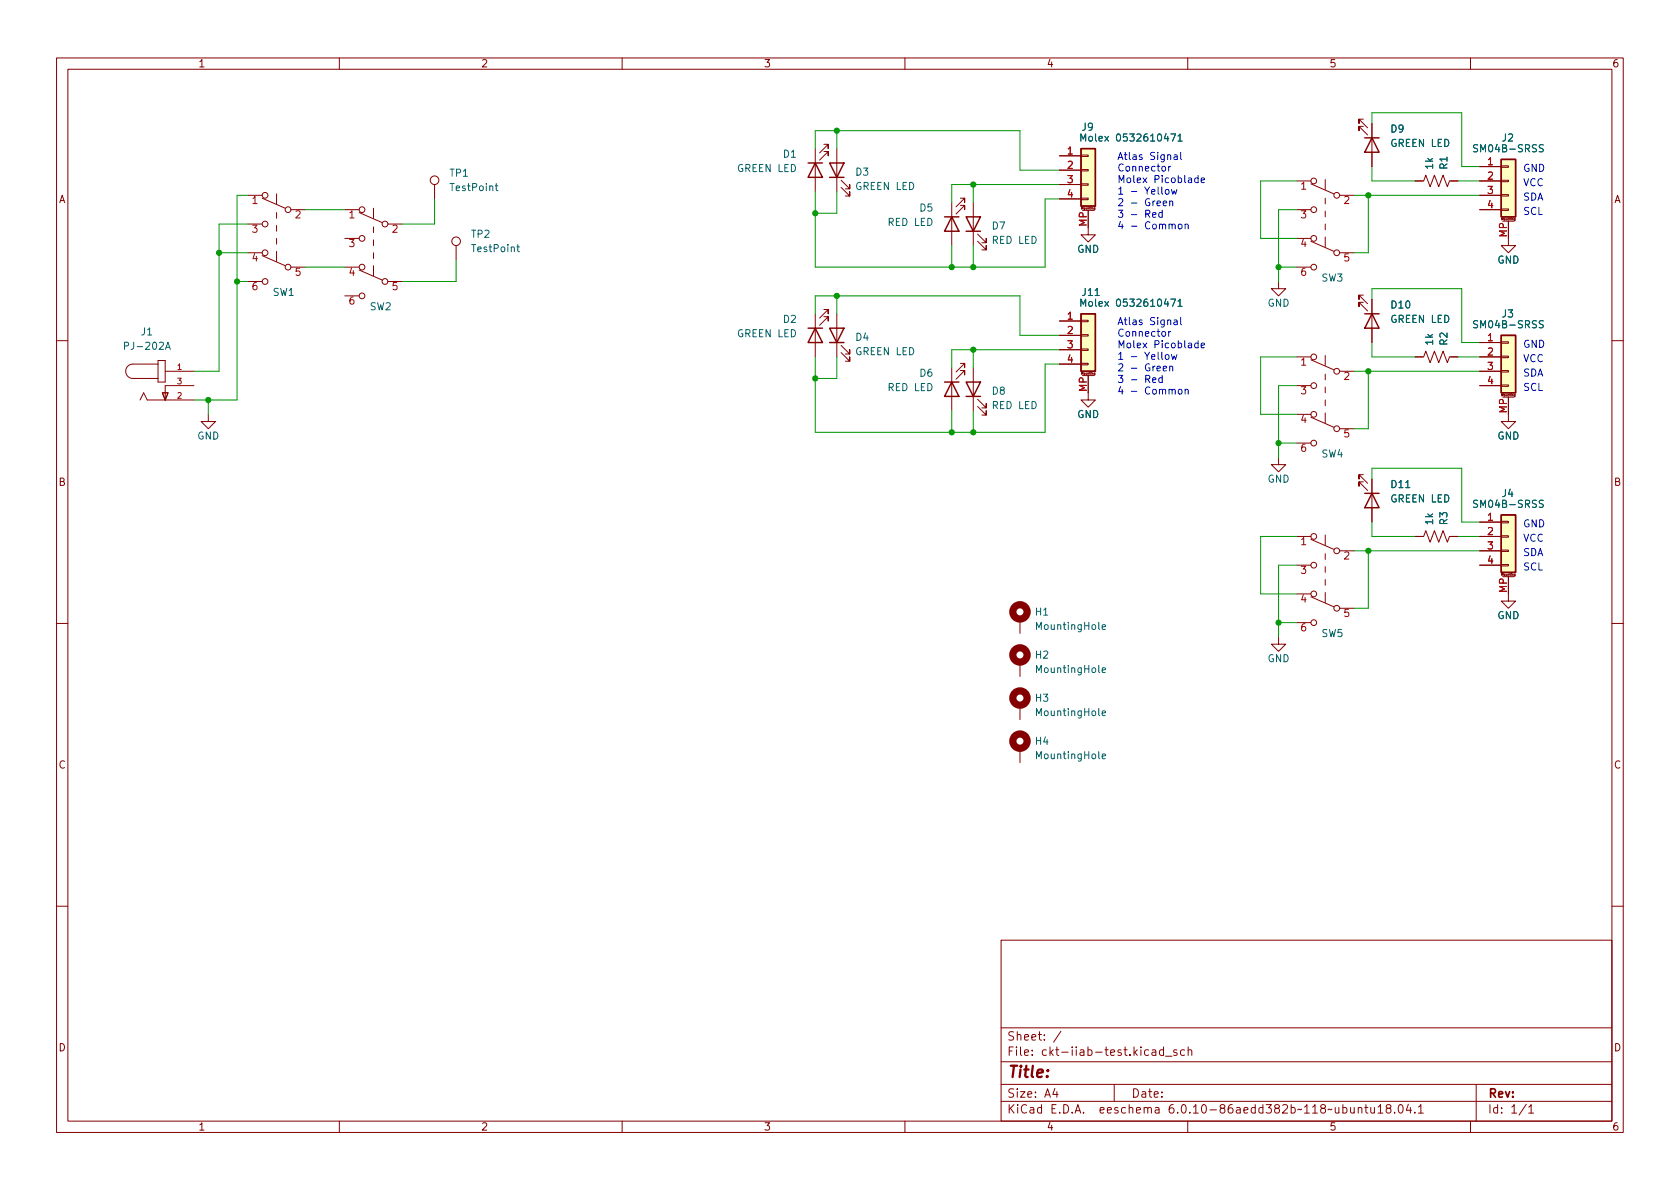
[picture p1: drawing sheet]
<svg xmlns="http://www.w3.org/2000/svg" width="297mm" height="210mm" viewBox="0 0 297 210" stroke-linecap="round" stroke-linejoin="round" font-family="sans-serif">
<g fill="none" stroke="#840000" stroke-width=".18">
<path d="M10 10.2h277v190.1h-277zM12 12.2h273v186.1h-273zM60 10.2v2M110 10.2v2M160 10.2v2M210 10.2v2M260 10.2v2M43.8 34.5h2.6M43.8 39.6h2.6M46.4 35l4 1.8M48.9 34.3v1.8M48.9 37.6v1"/>
<path d="M48.9 39.9v1M51.4 37.1h2.6M61 37.1h2.5M63.5 37.6l4.1 1.8M66 36.8v1.8M68.6 39.6h2.5M76.8 32.6v2.6M144.1 26.3v7.6M145.7 25.5h.7v.8v-.8l-1.5 1.5M145.7 26.8h.7v.8v-.8l-1.5 1.5M148 26.3v7.6M148.7 33.1l1.5 1.6v-.8v.8h-.7"/>
<path d="M148.7 31.9l1.5 1.5v-.8v.8h-.7M168.3 35.8v7.6M169.8 35h.8v.8v-.8l-1.6 1.6M169.8 36.3h.8v.8v-.8l-1.6 1.5M172.1 35.8v7.6M187.3 27.6h3.8M187.3 30.1h3.8M187.3 32.6h3.8M187.3 35.2h3.8M191.1 35h1.3v.3h-1.3zM191.1 32.5h1.3v.3h-1.3zM191.1 30h1.3v.2h-1.3z"/>
<path d="M191.1 27.4h1.3v.3h-1.3zM191.4 37.2h2M192.4 37.2v4.3h1.3l-1.3 1.3-1.3-1.3h1.3M193.6 36.7v.4h-.2M193.6 36.8h-.2v.2h.2M229.2 32h2.6M229.2 37.1h2.6M231.8 32.5l4 1.8M234.3 31.7v1.8M234.3 35v1.1M234.3 37.3v1M234.3 39.6v1"/>
<path d="M236.9 34.5h2.5M241 21.1h-.7v.7v-.7l1.5 1.5M241 22.3h-.7v.8v-.8l1.5 1.6M242.6 21.8v7.7M250.2 32h1.5l.4-1 .8 2 .7-2 .8 2 .7-2 .8 2 .4-1h1.5M261.6 32h3.8M261.6 29.5h3.8M261.6 34.5h3.8M261.6 37.1h3.8M265.4 37h1.3v.2h-1.3zM265.4 34.4h1.3v.3h-1.3zM265.4 31.9h1.3v.2h-1.3z"/>
<path d="M265.4 29.3h1.3v.3h-1.3zM265.7 39.1h2M266.7 39.1v4.3h1.3l-1.3 1.3-1.3-1.3h1.3M267.9 38.6v.4h-.2M267.9 38.7h-.2v.2h.2M43.8 44.7h2.6M43.8 49.8h2.6M46.4 45.2l4 1.8M48.9 42.2v1M48.9 44.4v1.8M51.4 47.2h2.6M61 42.2h2.5"/>
<path d="M61 47.2h2.5M61 52.3h2.5M63.5 47.7l4.1 1.8M66 40.1v1M66 42.4v1M66 44.7v1M66 47v1.8M68.6 49.8h2.5M80.6 43.4v2.6M144.1 55.5v7.6M145.7 54.7h.7v.8v-.8l-1.5 1.6M145.7 56h.7v.8v-.8l-1.5 1.5"/>
<path d="M148 55.5v7.6M172.8 42.7l1.6 1.5v-.8v.8h-.8M172.8 41.4l1.6 1.5v-.7v.7h-.8M187.3 56.8h3.8M187.3 59.3h3.8M191.1 59.2h1.3v.2h-1.3zM191.1 56.6h1.3v.3h-1.3zM226.1 49.8v1.2h1.2l-1.2 1.3-1.3-1.3h1.3M229.2 42.2h2.6M229.2 47.2h2.6M231.8 42.7l4 1.7M234.3 41.9v1.8"/>
<path d="M236.9 44.7h2.5M241 52.2h-.7v.8v-.8l1.5 1.5M241 53.5h-.7v.7v-.7l1.5 1.5M242.6 53v7.6M10 60.2h2M23.5 64.4a1.27 1.27 0 0 0-1.3 1.3 1.27 1.27 0 0 0 1.3 1.2M23.5 64.4h4.4M23.5 66.9h4.4M24.8 70.7l.6-1.2 .6 1.2h8.3M27.9 63.7h1.3v3.9h-1.3zM28.7 69.5h1l-.5 1.2zM29.2 65.7h5.1"/>
<path d="M34.3 68.2h-5.1v2.5M36.8 73.3v1.2h1.3l-1.3 1.3-1.2-1.3h1.2M148.7 62.4l1.5 1.5v-.8v.8h-.7M148.7 61.1l1.5 1.5v-.8v.8h-.7M168.3 65v7.6M169.8 64.3h.8v.7v-.7l-1.6 1.5M169.8 65.5h.8v.8v-.8l-1.6 1.6M172.1 65v7.6M172.8 71.9l1.6 1.5v-.8v.8h-.8M172.8 70.6l1.6 1.5v-.7v.7h-.8M187.3 61.8h3.8M187.3 64.4h3.8"/>
<path d="M191.1 64.3h1.3v.2h-1.3zM191.1 61.7h1.3v.3h-1.3zM191.4 66.4h2M192.4 66.4v4.3h1.3l-1.3 1.3-1.3-1.3h1.3M193.6 66.2h-.2v-.2h.2v.3h-.2M229.2 63.1h2.6M229.2 68.2h2.6M229.2 73.3h2.6M229.2 78.4h2.6M231.8 73.8l4 1.8M231.8 63.6l4 1.8M234.3 62.9v1.7"/>
<path d="M234.3 66.2v1M234.3 68.4v1.1M234.3 70.7v1M234.3 73v1.8M236.9 65.7h2.5M236.9 75.8h2.5M250.2 63.1h1.5l.4-1 .8 2 .7-2 .8 2 .7-2 .8 2 .4-1h1.5M261.6 63.1h3.8M261.6 65.7h3.8M261.6 68.2h3.8M261.6 60.6h3.8M265.4 68.1h1.3v.2h-1.3z"/>
<path d="M265.4 65.5h1.3v.3h-1.3zM265.4 63h1.3v.2h-1.3zM265.4 60.4h1.3v.3h-1.3zM265.7 70.2h2M266.7 70.2v4.3h1.3l-1.3 1.3-1.3-1.3h1.3M267.9 69.8v.3h-.2M267.9 69.8h-.2v.2h.2M285 60.2h2M226.1 80.9v1.3h1.2l-1.2 1.2-1.3-1.2h1.3M229.2 94.9h2.6M229.2 99.9h2.6M231.8 95.4l4 1.7"/>
<path d="M234.3 94.6v1.8M234.3 97.9v1M236.9 97.4h2.5M241 83.9h-.7v.8v-.8l1.5 1.6M241 85.2h-.7v.8v-.8l1.5 1.5M242.6 84.7v7.6M250.2 94.9h1.5l.4-1.1 .8 2.1 .7-2.1 .8 2.1 .7-2.1 .8 2.1 .4-1h1.5M261.6 94.9h3.8M261.6 97.4h3.8M261.6 99.9h3.8M261.6 92.3h3.8M265.4 99.8h1.3v.3h-1.3z"/>
<path d="M265.4 97.3h1.3v.2h-1.3zM265.4 94.7h1.3v.3h-1.3zM265.4 92.2h1.3v.3h-1.3zM10 110.2h2M180.3 109.5v2.5M180.3 117.1v2.5M226.1 112.6v1.3h1.2l-1.2 1.3-1.3-1.3h1.3M229.2 105h2.6M229.2 110.1h2.6M231.8 105.5l4 1.8M234.3 100.2v1M234.3 102.5v1"/>
<path d="M234.3 104.8v1.7M236.9 107.6h2.5M265.7 102h2M266.7 102v4.3h1.3l-1.3 1.3-1.3-1.3h1.3M267.9 101.7h-.2v-.2h.2v.3l-.2 .1M285 110.2h2M180.3 124.7v2.5M180.3 132.3v2.6M10 160.2h2M177 166.3h108v32h-108zM285 160.2h2M60 198.3v2"/>
<path d="M110 198.3v2M160 198.3v2M177 194.8h108M177 191.8h108M177 187.8h108M177 181.8h108M186.5 192.5l-.4 1h1M186.9 193v1M187.6 182.4l-1.3 1.9M197 191.8v3M203.7 185.7h.6l.1 .9M204.4 186l-.5 .1a.29 .29 0 0 0-.3 .2 .29 .29 0 0 0 .3 .3h.5"/>
<path d="M205.7 185.7l-.4-.1-.3 .3v.4l.1 .3h.6M205.7 185.1v1.5M206.1 186.8h1.1M208.1 185.7l-.4-.1-.2 .2 .1 .3 .5 .1v.4h-.6M209.4 185.7l-.4-.1-.3 .3v.4l.2 .3h.5M210 198.3v2M210.1 185.8l.2-.2 .3 .1 .1 .9M210.1 185.1v1.5M238.8 195.8l.1 1h.3l.2-.1M239.4 195.8v1M240.1 196l.3-.2 .3 .1 .1 .9M240.1 195.8v1"/>
<path d="M241.3 195.8h.6M241.5 195.3v1.3l.4 .2M242.4 195.8v1h.4l.2-.1M243 195.8v1M243.6 195.8l.5-.5v1.5M243.6 196.8h.9M245.4 196l-.3-.3v-.2l.3-.2 .4 .1 .1 .2v.2l-.7 .2-.1 .3v.2l.3 .3h.2l.3-.3v-.4l-.3-.1M246.6 196.7v.1M247.4 195.5l.2-.2a.81 .81 0 0 1 .6 .7 .81 .81 0 0 1-.3 .8h-.2a.81 .81 0 0 1-.3-1.3zM249 195.3l-.4 1h1M249.4 195.8v1M250.1 196.7v.1"/>
<path d="M250.8 195.8l.4-.5v1.5M250.8 196.8h.8M260 198.3v2M261 191.8v6.5M269.9 195.3l-1.3 1.9M270.3 195.8l.4-.5v1.5M270.3 196.8h.9"/>
<circle cx="46.9" cy="39.6" r=".51"/>
<circle cx="46.9" cy="34.5" r=".51"/>
<circle cx="50.9" cy="37.1" r=".51"/>
<circle cx="64" cy="37.1" r=".51"/>
<circle cx="68.1" cy="39.6" r=".51"/>
<circle cx="76.8" cy="31.9" r=".76"/>
<circle cx="232.3" cy="37.1" r=".51"/>
<circle cx="232.3" cy="32" r=".51"/>
<circle cx="236.3" cy="34.5" r=".51"/>
<circle cx="46.9" cy="44.7" r=".51"/>
<circle cx="46.9" cy="49.8" r=".51"/>
<circle cx="50.9" cy="47.2" r=".51"/>
<circle cx="64" cy="52.3" r=".51"/>
<circle cx="64" cy="42.2" r=".51"/>
<circle cx="64" cy="47.2" r=".51"/>
<circle cx="68.1" cy="49.8" r=".51"/>
<circle cx="80.6" cy="42.7" r=".76"/>
<circle cx="232.3" cy="47.2" r=".51"/>
<circle cx="232.3" cy="42.2" r=".51"/>
<circle cx="236.3" cy="44.7" r=".51"/>
<circle cx="232.3" cy="63.1" r=".51"/>
<circle cx="232.3" cy="78.4" r=".51"/>
<circle cx="232.3" cy="68.2" r=".51"/>
<circle cx="232.3" cy="73.3" r=".51"/>
<circle cx="236.3" cy="75.8" r=".51"/>
<circle cx="236.3" cy="65.7" r=".51"/>
<circle cx="232.3" cy="99.9" r=".51"/>
<circle cx="232.3" cy="94.9" r=".51"/>
<circle cx="236.3" cy="97.4" r=".51"/>
<circle cx="232.3" cy="110.1" r=".51"/>
<circle cx="232.3" cy="105" r=".51"/>
<circle cx="236.3" cy="107.6" r=".51"/>
</g>
<g fill="none" stroke="#006464" stroke-width=".18">
<path d="M87.6 32.9h.4M87.7 32.4v1.1l.3 .2M191.1 25v-1.3l.4 .9 .5-.9v1.3M207 23.7h.9l-.6 1.3M208.3 24l.3-.3v1.3M208.3 25h.7M272.9 25.6h-.5l-.2 .1v.4l.5 .2 .2 .3-.3 .3-.5-.1M91.4 43.7h.5M91.5 43.2v1.1l.4 .2M191.1 54.2v-1.3l.4 .9 .5-.9v1.3M207 52.9h.9l-.6 1.3M208.3 53.3l.3-.4v1.3"/>
<path d="M208.3 54.2h.7M272.9 56.8l-.5-.1-.2 .1v.4l.5 .2 .2 .3-.3 .3-.5-.1M22 61.2l.6-.1 .1-.2v-.3l-.7-.1v1.3M29.3 61.8l.4-1.3 .4 1.3M29.4 61.4h.6M272.9 88.5h-.5l-.2 .1v.3l.5 .3 .2 .3-.3 .2h-.5M194.9 110.9l.6-.1-.1-.3h-.3l-.2 .1v.7h.5M194.9 118.5l.6-.1-.1-.3h-.3l-.2 .2v.6h.5M194.9 126.1l.6-.1-.1-.2-.3-.1-.2 .2v.6h.5M194.9 133.7l.6-.1-.1-.2-.3-.1-.2 .2v.6h.5"/>
</g>
<g fill="none" stroke="#840000" stroke-width=".25">
<path d="M142.9 28.8h2.5M144.1 28.8l1.3 2.6h-2.5zM146.7 28.8h2.5l-1.2 2.6zM146.7 31.4h2.5M167 38.3h2.5M168.3 38.3l1.2 2.6h-2.5zM170.8 38.3h2.6l-1.3 2.6zM191.1 26.3h2.6v10.1h-2.6zM241.3 24.4h2.5M242.6 24.4l1.2 2.5h-2.5zM265.4 28.2h2.6v10.1h-2.6zM142.9 58h2.5"/>
<path d="M144.1 58l1.3 2.6h-2.5zM146.7 58h2.5l-1.2 2.6zM170.8 40.9h2.6M191.1 55.5h2.6v10.2h-2.6zM241.3 55.5h2.5M242.6 55.5l1.2 2.5h-2.5zM265.4 59.3h2.6v10.2h-2.6zM146.7 60.6h2.5M167 67.6h2.5M168.3 67.6l1.2 2.5h-2.5zM170.8 67.6h2.6l-1.3 2.5zM170.8 70.1h2.6"/>
<path d="M241.3 87.2h2.5M242.6 87.2l1.2 2.6h-2.5zM265.4 91.1h2.6v10.1h-2.6z"/>
</g>
<g fill="#ffffc2" stroke="#ffffc2" stroke-width=".18">
<path d="M191.1 55.5h2.6v10.2h-2.6z"/>
<path d="M191.1 26.3h2.6v10.1h-2.6z"/>
<path d="M265.4 28.2h2.6v10.1h-2.6z"/>
<path d="M265.4 91.1h2.6v10.1h-2.6z"/>
<path d="M28.7 69.5h1l-.5 1.2z"/>
<path d="M265.4 59.3h2.6v10.2h-2.6z"/>
</g>
<g fill="none" stroke="#840000" stroke-width="1.3">
<circle cx="180.3" cy="115.8" r="1.27"/>
<circle cx="180.3" cy="108.2" r="1.27"/>
<circle cx="180.3" cy="123.4" r="1.27"/>
<circle cx="180.3" cy="131.1" r="1.27"/>
</g>
<g fill="none" stroke="#0000c2" stroke-width=".18">
<path d="M203.8 38l.6-.1-.1-.3h-.3l-.2 .2 .1 .6h.4M205.5 37.6h-.4l-.2 .2 .1 .6h.5M205.5 37.2v1.2M205.7 36l.6-.2-.1-.2-.4-.1-.1 .2v.6h.5M206.1 33.6l.4-.1 .2 .2v.4l-.2 .2h-.4l-.1-.2zM206.6 29.4v.9M206.8 35.7l.2-.2 .3 .1 .1 .8M206.8 35.5v.9M207 29.4l-.4 .3M207.1 33.5l.3 .8 .2-.6 .2 .6 .3-.8M207.2 39.8l.2-.2 .3 .1 .1 .8M207.6 27.4h.5v.8"/>
<path d="M208.1 27.7h-.4l-.2 .2 .2 .3 .4-.1M208.4 39.7l.3-.1 .3 .3v.3l-.3 .3-.3-.1-.1-.2zM208.7 26.9v1.1l.2 .2M209.5 39.8l.2-.2 .3 .1 .1 .8M209.5 39.6v.9M211.8 31.5h-.3l-.3 .2 .1 .5h.5M211.8 31v1.3M212.4 31.9l.6-.1-.1-.3h-.3l-.2 .1v.6h.5M206.6 58.6v.9M207 58.6l-.4 .3M207.6 56.6h.5v.8M208.1 56.9h-.4l-.2 .2 .2 .3h.4"/>
<path d="M208.7 56.2v1l.2 .2M203.8 67.2l.6-.1-.1-.2-.3-.1-.2 .2 .1 .6h.4M205.5 66.9l-.4-.1-.2 .2 .1 .6h.5M205.5 66.4v1.2M205.7 65.2l.6-.1-.1-.3h-.4l-.1 .1v.6h.5M206.1 62.8l.4-.1 .2 .2v.4l-.2 .3-.4-.1-.1-.2zM206.8 64.9l.2-.1h.3l.1 .8M206.8 64.8v.8M207.1 62.7l.3 .9 .2-.7 .2 .7 .3-.9M207.2 69l.2-.2 .3 .1 .1 .8M208.4 68.9l.3-.1 .3 .3v.3l-.3 .3-.3-.1-.1-.2zM209.5 69l.2-.2 .3 .1 .1 .8"/>
<path d="M209.5 68.8v.9M211.8 60.7h-.3l-.3 .2 .1 .5h.5M211.8 60.2v1.3M212.4 61.1l.6-.1-.1-.3h-.3l-.2 .1v.6h.5"/>
</g>
<g fill="none" stroke="#009600" stroke-width=".18">
<path d="M43.8 34.5h-1.9v36.2h-7.6M43.8 39.6h-5.1v26.1h-4.4M54 37.1h7M76.8 35.2v4.4h-5.7M144.1 33.9v13.3h40.7v-12h2.5M144.1 26.3v-3.2h36.2v7h7M148 23.1v3.2M148 33.9v3.8h-3.9M172.1 32.6v3.2M187.3 32.6h-19v3.2M229.2 32h-6.3v10.2h6.3M229.2 37.1h-3.1v12.7"/>
<path d="M239.4 34.5h22.2M241.9 34.5v10.2h-2.5M242.6 21.8v-1.9h15.8v9.6h3.2M242.6 29.5v2.5h7.6M257.8 32h3.8M38.7 44.7h5.1M41.9 49.8h1.9M54 47.2h7M80.6 46v3.8h-9.5M144.1 55.5v-3.2h36.2v7h7M148 52.3v3.2M168.3 43.4v3.8"/>
<path d="M172.1 43.4v3.8M226.1 47.2h3.1M242.6 53v-2h15.8v9.6h3.2M36.8 70.7v2.6M144.1 63.1v13.3h40.7v-12h2.5M148 63.1v3.8h-3.9M168.3 72.6v3.8M172.1 61.8v3.2M172.1 72.6v3.8M187.3 61.8h-19v3.2M226.1 78.4h3.1M229.2 63.1h-6.3v10.2h6.3"/>
<path d="M229.2 68.2h-3.1v12.7M239.4 65.7h22.2M241.9 65.7v10.1h-2.5M242.6 60.6v2.5h7.6M257.8 63.1h3.8M229.2 99.9h-3.1v12.7M229.2 94.9h-6.3v10.1h6.3M239.4 97.4h22.2M241.9 97.4v10.2h-2.5M242.6 84.7v-1.9h15.8v9.5h3.2M242.6 92.3v2.6h7.6M257.8 94.9h3.8"/>
<path d="M226.1 110.1h3.1"/>
</g>
<g fill="#009600" stroke="#009600" stroke-width=".18">
<circle cx="36.8" cy="70.7" r=".46"/>
<circle cx="168.3" cy="47.2" r=".46"/>
<circle cx="168.3" cy="76.4" r=".46"/>
<circle cx="41.9" cy="49.8" r=".46"/>
<circle cx="38.7" cy="44.7" r=".46"/>
<circle cx="241.9" cy="97.4" r=".46"/>
<circle cx="226.1" cy="78.4" r=".46"/>
<circle cx="226.1" cy="110.1" r=".46"/>
<circle cx="144.1" cy="66.9" r=".46"/>
<circle cx="148" cy="23.1" r=".46"/>
<circle cx="144.1" cy="37.7" r=".46"/>
<circle cx="148" cy="52.3" r=".46"/>
<circle cx="172.1" cy="61.8" r=".46"/>
<circle cx="241.9" cy="34.5" r=".46"/>
<circle cx="226.1" cy="47.2" r=".46"/>
<circle cx="172.1" cy="47.2" r=".46"/>
<circle cx="172.1" cy="32.6" r=".46"/>
<circle cx="172.1" cy="76.4" r=".46"/>
<circle cx="241.9" cy="65.7" r=".46"/>
</g>
<text font-size="2.8" fill="#840000" x="178" y="190.6">Title:</text>
<g font-size="2.1" fill="#840000">
<text x="178" y="184">Sheet: /</text>
<text x="178" y="186.7">File: ckt-iiab-test.kicad_sch</text>
<text x="178" y="196.9">KiCad E.D.A. eeschema 6.0.10-86aedd382b~118~ubuntu18.04.1</text>
<text x="178" y="194.1">Size: A4</text>
<text x="200" y="194.1">Date:</text>
<text x="263" y="194.1">Rev:</text>
<text x="263" y="196.9">Id: 1/1</text>
</g>
<g font-size="1.8" fill="#840000">
<text x="35" y="11.9">1</text>
<text x="85" y="11.9">2</text>
<text x="135" y="11.9">3</text>
<text x="185" y="11.9">4</text>
<text x="235" y="11.9">5</text>
<text x="285" y="11.9">6</text>
<text x="10.3" y="35.9">A</text>
<text x="285.3" y="35.9">A</text>
<text x="10.3" y="85.9">B</text>
<text x="285.3" y="85.9">B</text>
<text x="10.3" y="135.9">C</text>
<text x="285.3" y="135.9">C</text>
<text x="10.3" y="185.9">D</text>
<text x="285.3" y="185.9">D</text>
<text x="35" y="199.9">1</text>
<text x="85" y="199.9">2</text>
<text x="135" y="199.9">3</text>
<text x="185" y="199.9">4</text>
<text x="235" y="199.9">5</text>
<text x="285" y="199.9">6</text>
</g>
<g font-size="1.8" fill="#006464">
<text x="191.3" y="23.1">J9</text>
<text x="245.9" y="23.4">D9</text>
<text x="138.5" y="27.9">D1</text>
<text x="192.4" y="25">Molex 0532610471</text>
<text x="246" y="26">GREEN LED</text>
<text x="253.4" y="29.9" transform="rotate(-90 253.4 29.9)">1k</text>
<text x="255.9" y="29.9" transform="rotate(-90 255.9 29.9)">R1</text>
<text x="261" y="26.9">SM04B-SRSS</text>
<text x="265.6" y="25">J2</text>
<text x="79.6" y="31.2">TP1</text>
<text x="79.8" y="33.8">TestPoint</text>
<text x="130.4" y="30.4">GREEN LED</text>
<text x="151.3" y="31">D3</text>
<text x="151.3" y="33.6">GREEN LED</text>
<text x="157.1" y="39.9">RED LED</text>
<text x="162.7" y="37.4">D5</text>
<text x="175.4" y="40.6">D7</text>
<text x="83.4" y="42">TP2</text>
<text x="83.6" y="44.6">TestPoint</text>
<text x="175.5" y="43.1">RED LED</text>
<text x="190.4" y="44.7">GND</text>
<text x="264.7" y="46.6">GND</text>
<text x="48.2" y="52.3">SW1</text>
<text x="191.4" y="52.3">J11</text>
<text x="233.7" y="49.8">SW3</text>
<text x="25" y="59.3">J1</text>
<text x="65.4" y="54.9">SW2</text>
<text x="130.4" y="59.6">GREEN LED</text>
<text x="138.5" y="57.1">D2</text>
<text x="192.4" y="54.2">Molex 0532610471</text>
<text x="224.1" y="54.2">GND</text>
<text x="246" y="57.1">GREEN LED</text>
<text x="246" y="54.5">D10</text>
<text x="261" y="58">SM04B-SRSS</text>
<text x="265.6" y="56.1">J3</text>
<text x="22.5" y="61.8">PJ-202A</text>
<text x="151.3" y="60.3">D4</text>
<text x="151.3" y="62.8">GREEN LED</text>
<text x="253.4" y="61" transform="rotate(-90 253.4 61)">1k</text>
<text x="255.9" y="61" transform="rotate(-90 255.9 61)">R2</text>
<text x="157.1" y="69.1">RED LED</text>
<text x="162.7" y="66.6">D6</text>
<text x="175.4" y="69.8">D8</text>
<text x="34.9" y="77.7">GND</text>
<text x="175.5" y="72.3">RED LED</text>
<text x="190.4" y="73.9">GND</text>
<text x="264.7" y="77.7">GND</text>
<text x="233.7" y="80.9">SW4</text>
<text x="224.1" y="85.3">GND</text>
<text x="246" y="88.8">GREEN LED</text>
<text x="246" y="86.3">D11</text>
<text x="261" y="89.8">SM04B-SRSS</text>
<text x="265.6" y="87.9">J4</text>
<text x="253.4" y="92.7" transform="rotate(-90 253.4 92.7)">1k</text>
<text x="255.9" y="92.8" transform="rotate(-90 255.9 92.8)">R3</text>
<text x="183.1" y="108.8">H1</text>
<text x="183.4" y="111.4">MountingHole</text>
<text x="233.7" y="112.6">SW5</text>
<text x="264.7" y="109.5">GND</text>
<text x="183.1" y="116.5">H2</text>
<text x="183.4" y="119">MountingHole</text>
<text x="224.1" y="117.1">GND</text>
<text x="183.1" y="124.1">H3</text>
<text x="183.1" y="131.7">H4</text>
<text x="183.4" y="126.6">MountingHole</text>
<text x="183.4" y="134.2">MountingHole</text>
</g>
<g font-size="1.8" fill="#a90000">
<text x="188.7" y="27.3">1</text>
<text x="188.7" y="29.8">2</text>
<text x="263" y="29.2">1</text>
<text x="188.7" y="32.4">3</text>
<text x="188.7" y="34.9">4</text>
<text x="230" y="33.5">1</text>
<text x="263" y="31.7">2</text>
<text x="263" y="34.3">3</text>
<text x="44.6" y="36.1">1</text>
<text x="44.6" y="41.1">3</text>
<text x="52.2" y="38.6">2</text>
<text x="61.7" y="38.6">1</text>
<text x="69.4" y="41.1">2</text>
<text x="192.2" y="40.1" transform="rotate(-90 192.2 40.1)">MP</text>
<text x="230" y="38.6">3</text>
<text x="237.6" y="36.1">2</text>
<text x="263" y="36.8">4</text>
<text x="266.4" y="42" transform="rotate(-90 266.4 42)">MP</text>
<text x="44.6" y="46.2">4</text>
<text x="61.7" y="43.7">3</text>
<text x="230" y="43.7">4</text>
<text x="237.6" y="46.2">5</text>
<text x="44.6" y="51.3">6</text>
<text x="52.2" y="48.8">5</text>
<text x="61.7" y="48.8">4</text>
<text x="61.7" y="53.8">6</text>
<text x="69.4" y="51.3">5</text>
<text x="230" y="48.8">6</text>
<text x="188.7" y="56.5">1</text>
<text x="188.7" y="59">2</text>
<text x="188.7" y="61.6">3</text>
<text x="188.7" y="64.1">4</text>
<text x="230" y="64.6">1</text>
<text x="263" y="60.3">1</text>
<text x="263" y="62.9">2</text>
<text x="263" y="65.4">3</text>
<text x="192.2" y="69.3" transform="rotate(-90 192.2 69.3)">MP</text>
<text x="230" y="69.7">3</text>
<text x="237.6" y="67.2">2</text>
<text x="263" y="67.9">4</text>
<text x="230" y="74.8">4</text>
<text x="237.6" y="77.3">5</text>
<text x="266.4" y="73.1" transform="rotate(-90 266.4 73.1)">MP</text>
<text x="230" y="79.9">6</text>
<text x="263" y="92.1">1</text>
<text x="263" y="94.6">2</text>
<text x="230" y="96.4">1</text>
<text x="230" y="101.5">3</text>
<text x="237.6" y="98.9">2</text>
<text x="263" y="97.1">3</text>
<text x="263" y="99.7">4</text>
<text x="230" y="106.5">4</text>
<text x="266.4" y="104.8" transform="rotate(-90 266.4 104.8)">MP</text>
<text x="230" y="111.6">6</text>
<text x="237.6" y="109.1">5</text>
</g>
<g font-size="1.8" fill="#0000c2">
<text x="197.5" y="28.3">Atlas Signal</text>
<text x="197.5" y="30.3">Connector</text>
<text x="197.5" y="32.4">Molex Picoblade</text>
<text x="197.5" y="34.4">1 - Yellow</text>
<text x="269.2" y="30.4">GND</text>
<text x="269.2" y="35.5">SDA</text>
<text x="269.2" y="32.9">VCC</text>
<text x="197.5" y="36.4">2 - Green</text>
<text x="197.5" y="38.5">3 - Red</text>
<text x="197.5" y="40.5">4 - Common</text>
<text x="269.2" y="38">SCL</text>
<text x="197.5" y="57.5">Atlas Signal</text>
<text x="197.5" y="59.5">Connector</text>
<text x="197.5" y="61.6">Molex Picoblade</text>
<text x="197.5" y="63.6">1 - Yellow</text>
<text x="197.5" y="65.7">2 - Green</text>
<text x="269.2" y="61.5">GND</text>
<text x="269.2" y="64">VCC</text>
<text x="197.5" y="67.7">3 - Red</text>
<text x="197.5" y="69.7">4 - Common</text>
<text x="269.2" y="69.1">SCL</text>
<text x="269.2" y="66.6">SDA</text>
<text x="269.2" y="93.2">GND</text>
<text x="269.2" y="95.8">VCC</text>
<text x="269.2" y="100.9">SCL</text>
<text x="269.2" y="98.3">SDA</text>
</g>
<g font-size="1.4" fill="#a90000">
<text x="31.4" y="65.4">1</text>
<text x="31.4" y="70.5">2</text>
<text x="31.4" y="67.9">3</text>
</g>
<g font-size=".5" fill="#840000">
<text x="191.2" y="37">Mounting</text>
<text x="265.5" y="38.9">Mounting</text>
<text x="191.2" y="66.2">Mounting</text>
<text x="265.5" y="70">Mounting</text>
<text x="265.5" y="101.8">Mounting</text>
</g>
</svg>
